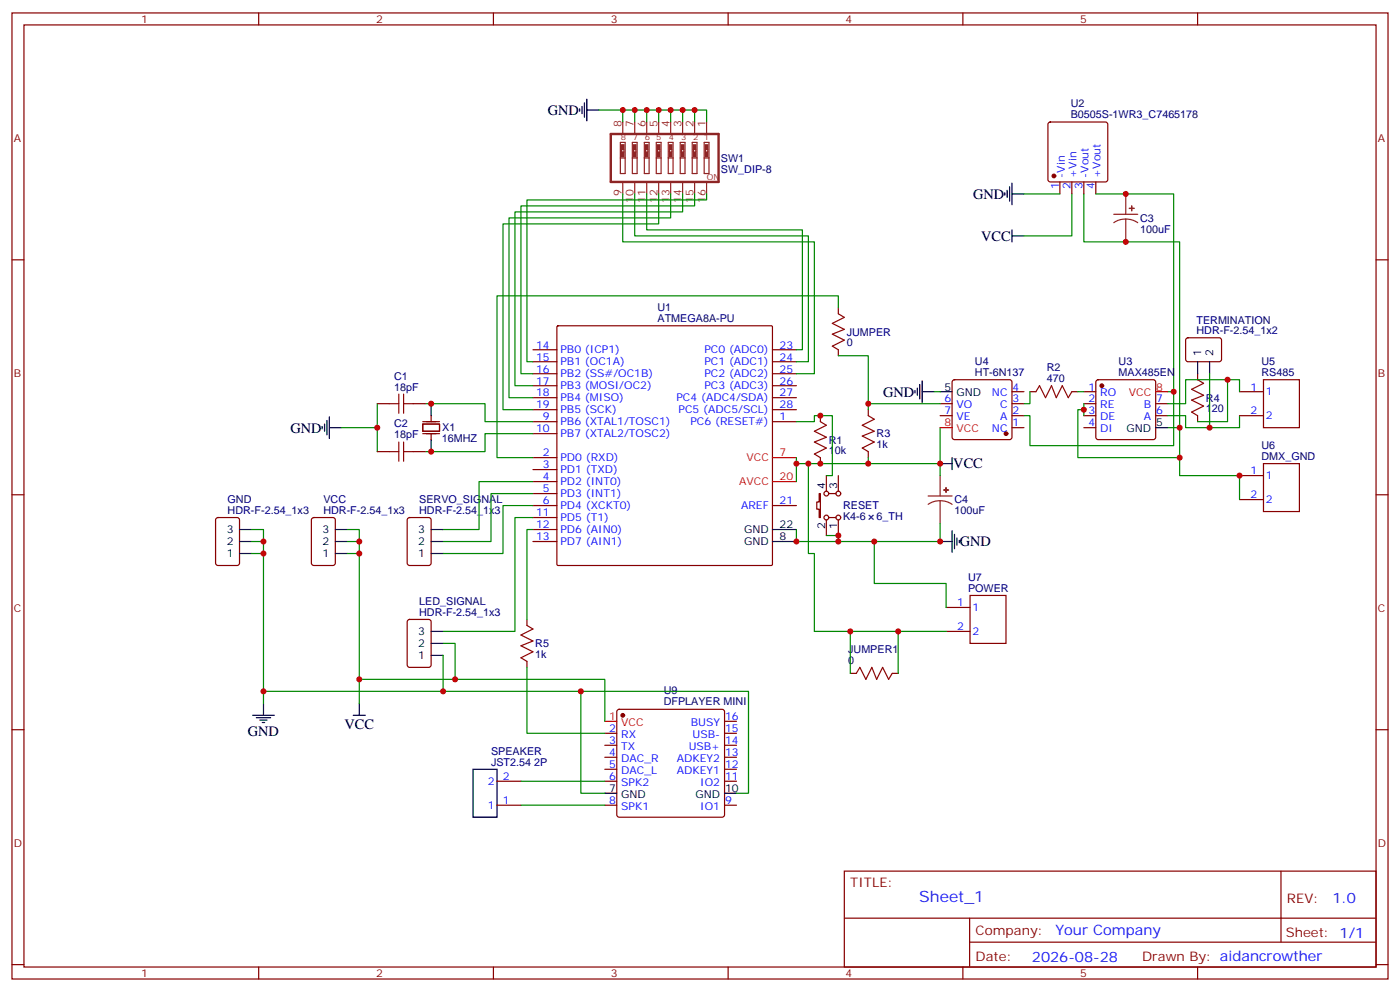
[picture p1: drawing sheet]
<svg xmlns="http://www.w3.org/2000/svg" width="412mm" height="292mm" viewBox="0 0 412 292" stroke-linecap="round" stroke-linejoin="round" font-family="sans-serif">
<g fill="none" stroke="#870000" stroke-width=".35">
<path d="M3.5 3.8h405.4v284.3h-405.4zM7.1 7.3h398.2v277.3h-398.2zM76.2 3.8v3.5M145.3 3.8v3.5M214.5 3.8v3.5M283.6 3.8v3.5M352.8 3.8v3.5M308.9 36.1l.5-.2h16.2l.5 .2 .2 .5v16.2l-.2 .5-.5 .3h-16.2l-.5-.3-.2-.5v-16.2zM312.2 53.6v3.5M315.7 53.6v3.5M319.3 53.6v3.5M322.8 53.6v3.5"/>
<path d="M3.5 76.5h3.6M405.3 76.5h3.6M164.1 96.1l.3-.2h62.8l.3 .2v70l-.1 .3h-63l-.3-.2zM246.9 90.6v1.8M349.5 99.6l.5-.2 9.4 .1 .4 .6v5.9l-.7 .5-9.4-.1-.5-.6v-5.7zM111.1 118.8h3.6M121.7 118.8h3.5M157 102.9h7M157 106.5h7M157 110h7M157 113.5h7M157 117.1h7"/>
<path d="M227.5 102.9h7.1M227.5 106.5h7.1M227.5 110h7.1M227.5 113.5h7.1M227.5 117.1h7.1M246.9 102.9v1.8M276.9 118.8h3.6M280.7 112l.5-.2h16.2l.5 .2 .2 .5v16.2l-.2 .5-.5 .2h-16.2l-.5-.2-.2-.5v-16.2zM298.1 115.3h3.5M298.1 118.8h3.5M303.4 115.3h1.8M315.7 115.3h1.8"/>
<path d="M319.3 115.3h3.5M319.3 118.8h3.5M323 112l.5-.2h16.2l.5 .2 .2 .5v16.2l-.2 .5-.5 .2h-16.2l-.5-.2-.2-.5v-16.2zM340.4 118.8h3.6M352.8 110v1.8M365.1 115.3h7.1M372.2 111.8h10.6v14.1h-10.6zM111.1 132.9h3.6M121.7 132.9h3.5M124.5 124.8h5v2.1h-5zM124.5 124.1h5M124.5 127.6h5"/>
<path d="M127 122.3v1.8M127 127.6v1.8M157 124.1h7M157 134.7h7M157 138.2h7M157 127.6h7M157 120.6h7M227.5 124.1h7.1M227.5 120.6h7.1M241.7 122.3v1.8M241.7 134.7v1.8M243.4 140v4.6"/>
<path d="M246.9 140v4.6M255.8 120.6v1.7M255.8 132.9v1.8M276.9 122.3h3.6M298.1 122.3h3.5M298.1 125.9h3.5M319.3 122.3h3.5M319.3 125.9h3.5M340.4 122.3h3.6M352.8 122.3v1.8M365.1 122.3h7.1M365.1 140h7.1"/>
<path d="M372.2 136.5h10.6v14.1h-10.6zM3.5 145.6h3.6M63.7 152.5l.5-.2h5.6l.7 .5 .1 12.9-.5 .7h-5.9l-.6-.4-.1-13zM92 152.5l.4-.2h5.7l.6 .5 .1 12.9-.5 .7h-5.9l-.6-.4-.1-13zM120.2 152.5l.4-.2h5.7l.6 .5 .1 12.9-.5 .7h-5.9l-.6-.4-.1-13zM157 141.7h7M157 145.3h7M157 148.8h7M157 152.3h7M157 155.9h7M157 159.4h7M227.5 148.8h7.1"/>
<path d="M241.3 145.3h.4v7h-.4v-2.4h-.7v-2.2h.7zM243.4 153v4.6M244.1 145.3h2.1M244.1 152.3h2.1M246.9 153v4.6M365.1 147h7.1M405.3 145.6h3.6M278.7 178.8h7.1M285.8 175.3h10.5v14.1h-10.5zM120.2 182.5l.4-.2h5.7l.6 .4 .1 13-.5 .7h-5.9l-.6-.4-.1-13zM155.2 182.3v1.8M155.2 194.7v1.7"/>
<path d="M250.5 198.2h1.7M262.8 198.2h1.8M278.7 185.8h7.1M3.5 214.8h3.6M178.2 215.8h3.5M178.2 219.4h3.5M181.9 209l.5-.2h30.3l.5 .2 .2 .5v30.3l-.2 .5-.5 .2h-30.3l-.5-.2-.2-.5v-30.3zM213.4 215.8h3.6M213.4 219.4h3.6M213.4 212.3h3.6M405.3 214.8h3.6M146.4 229.9h7.1"/>
<path d="M146.4 237h7.1M178.2 222.9h3.5M178.2 226.4h3.5M178.2 229.9h3.5M178.2 237h3.5M213.4 222.9h3.6M213.4 226.4h3.6M213.4 229.9h3.6M213.4 237h3.6M248.7 256.4h156.6v28.2h-156.6zM377.3 256.4v20.9M248.7 270.2h156.5"/>
<path d="M285.6 277.3h119.6M285.6 270.2v14.2M3.5 283.9h3.6M76.2 284.6v3.5M145.3 284.6v3.5M214.5 284.6v3.5M283.6 284.6v3.5M352.8 284.6v3.5M405.3 283.9h3.6"/>
<circle cx="243.4" cy="152.3" r=".71"/>
<circle cx="243.4" cy="145.3" r=".71"/>
<circle cx="246.9" cy="152.3" r=".71"/>
<circle cx="246.9" cy="145.3" r=".71"/>
</g>
<path d="M340.4 115.3h3.6M227.5 134.7h7.1M276.9 125.9h3.6M227.5 141.7h7.1M178.2 212.3h3.5" fill="none" stroke="#f00" stroke-width=".35"/>
<g fill="none" stroke="#000" stroke-width=".35">
<path d="M170.7 32v.7M171.4 31.3v2.1M172.2 30.3v4.2M172.9 32.4h3.5M172.9 29.2v6.4M296 56.7v.7M296.7 56v2.1M297.4 55v4.2M298.1 57.1h3.5M298.1 53.9v6.4M298.1 67.7v3.5M298.1 69.4h3.5"/>
<path d="M127 118.8v3.5M269.5 114.9v.7M270.2 114.2v2.1M270.9 113.2v4.2M271.6 115.3h3.6M271.6 112.1v6.4M276.9 115.3h3.6M352.8 106.5v3.5M356.3 106.5v3.5M94.9 125.5v.7M95.6 124.8v2.1M96.3 123.8v4.2"/>
<path d="M97 125.9h3.5M97 122.7v6.3M127 129.4v3.5M276.9 136.5h3.6M280.5 134.7v3.5M340.4 125.9h3.6M70.6 159.4h3.5M70.6 155.9h3.5M98.8 159.4h3.5M98.8 155.9h3.5M127 159.4h3.5M127 155.9h3.5"/>
<path d="M227.5 159.4h7.1M227.5 155.9h7.1M276.9 159.4h3.6M280.5 156.2v6.4M281.2 157.3v4.2M281.9 158.3v2.1M282.6 159v.7M70.6 162.9h3.5M98.8 162.9h3.5M127 162.9h3.5M127 185.8h3.5M127 192.9h3.5"/>
<path d="M127 189.4h3.5M74.4 210.5h6.4M75.5 211.2h4.2M76.6 211.9h2.1M77.3 212.7h.7M77.6 207v3.5M104.1 210.5h3.5M105.8 207v3.5M139.3 226.4h7.1v14.1h-7.1zM178.2 233.5h3.5M213.4 233.5h3.6"/>
</g>
<g fill="none" stroke="#008700" stroke-width=".35">
<path d="M176.4 32.4h31.7v3.5M183.4 32.4v3.5M187 32.4v3.5M190.5 32.4v3.5M194 32.4v3.5M197.6 32.4v3.5M201.1 32.4v3.5M204.6 32.4v3.5M183.4 57.1v14.1h56.5v38.8h-5.3M187 57.1v12.3h51.1v37.1h-3.5M190.5 57.1v10.6h45.9v35.2h-1.8M194 57.1v8.8h-45.8v54.7h8.8"/>
<path d="M197.6 57.1v7h-47.7v53h7.1M201.1 57.1v5.3h-49.4v51.1h5.3M204.6 57.1v3.5h-51.1v49.4h3.5M208.1 57.1v1.7h-52.9v47.7h1.8M301.6 57.1h10.6M315.7 57.1v12.3h-14.1M319.3 57.1v14.1h28.2v54.7h-3.5M322.8 57.1h22.9v58.2h-1.7M246.9 90.6v-3.5h-100.5v47.6h10.6M111.1 118.8v14.1M125.2 118.8h17.7v5.3h14.1M246.9 104.7h8.9v14.1h21.1"/>
<path d="M255.8 118.8v1.8M275.2 115.3h1.7M303.4 115.3v3.5h-1.8M317.5 115.3h1.8M319.3 118.8v3.5M345.7 115.3v15.9h-42.3v-8.9h-1.8M356.3 110v15.9M361.6 111.8v12.3h-8.8M365.1 115.3v-3.5h-15.9v7h-5.2M100.5 125.9h10.6M157 127.6h-14.1v5.3h-17.7M234.6 124.1h5.3v-1.8h5.3v17.7h-1.8"/>
<path d="M234.6 136.5v5.2M238.1 136.5v26.4h1.8v22.9h38.8M255.8 134.7v1.8M276.9 125.9v10.6h-42.3v-1.8M276.9 136.5v3.5M319.3 120.6h-1.8v14.1h30v-8.8M344 122.3h5.2v3.6h15.9v-3.6M347.5 134.7v5.3h17.6v7M74.1 155.9h3.5v51.1M74.1 159.4h3.5M102.3 155.9h3.5v51.1M102.3 159.4h3.5"/>
<path d="M157 141.7h-15.9v14.2h-10.6M157 145.3h-12.4v14.1h-14.1M157 148.8h-8.8v14.1h-17.7M157 152.3h-5.3v33.5h-21.2M157 155.9h-1.8v26.4M243.4 157.6h3.5v1.8M257.5 159.4v12.3h21.2v7.1M276.9 154.1v5.3h-42.3v-3.5M74.1 162.9h3.5M102.3 162.9h3.5M105.8 200h72.4v12.3M130.5 192.9v10.6h40.6v30h7.1"/>
<path d="M130.5 189.4h3.6v10.6M155.2 196.4v19.4h23M250.5 185.8v12.4M264.6 185.8v12.4M77.6 203.5h52.9M171.1 203.5h49.4v30h-3.5M153.5 229.9h24.7M153.5 237h24.7"/>
</g>
<g fill="none" stroke="#a10000" stroke-width=".35">
<path d="M246.9 92.4l1.8 1-3.5 1.8 3.5 1.7-3.5 1.5 3.5 1.7-3.5 1.8 1.7 1M114.7 118.8h2.8M117.5 116v5.6M118.9 118.8h2.8M118.9 116v5.6M305.2 115.3l1-1.8 1.8 3.6 1.7-3.6 1.4 3.6 1.8-3.6 1.8 3.6 1-1.8M352.8 111.8l1.7 1-3.5 1.8 3.5 1.7-3.5 1.5 3.5 1.7-3.5 1.8 1.8 1M114.7 132.9h2.8M117.5 130.1v5.6M118.9 130.1v5.6M118.9 132.9h2.8M241.7 124.1l1.7 1.1-3.5 1.7 3.5 1.8-3.5 1.4 3.5 1.8-3.5 1.7 1.8 1.1"/>
<path d="M255.8 122.3l1.7 1.1-3.5 1.8 3.5 1.7-3.5 1.4 3.5 1.8-3.5 1.8 1.8 1M155.2 184.1l1.8 1-3.5 1.8 3.5 1.8-3.5 1.4 3.5 1.7-3.5 1.8 1.7 1.1M252.2 198.2l1.1-1.8 1.8 3.6 1.7-3.6 1.4 3.6 1.8-3.6 1.8 3.6 1-1.8"/>
</g>
<g fill="#870000" stroke="#870000" stroke-width=".35">
<circle cx="310.4" cy="51.8" r=".53"/>
<circle cx="324.6" cy="113.5" r=".53"/>
<circle cx="296.3" cy="127.6" r=".53"/>
<circle cx="183.4" cy="210.5" r=".53"/>
</g>
<g fill="none" stroke="#8c2424" stroke-width=".35">
<path d="M183.4 35.9v3.5M187 35.9v3.5M190.5 35.9v3.5M194 35.9v3.5M197.6 35.9v3.5M201.1 35.9v3.5M204.6 35.9v3.5M208.1 35.9v3.5M182.7 41.9h1.4v9.2h-1.4zM182.7 46.5h1.4M183.1 44v.7M183.4 53.6v3.5"/>
<path d="M183.8 44v.7M186.3 41.9h1.4v9.2h-1.4zM186.3 46.5h1.4M186.6 44v.7M187 53.6v3.5M187.3 44v.7M189.8 41.9h1.4v9.2h-1.4zM189.8 46.5h1.4M190.1 44v.7M190.5 53.6v3.5M190.9 44v.7M193.3 41.9h1.4v9.2h-1.4z"/>
<path d="M193.3 46.5h1.4M193.7 44v.7M194 53.6v3.5M194.4 44v.7M196.8 41.9h1.5v9.2h-1.5zM196.8 46.5h1.5M197.2 44v.7M197.6 53.6v3.5M197.9 44v.7M200.4 41.9h1.4v9.2h-1.4zM200.4 46.5h1.4M200.7 44v.7"/>
<path d="M201.1 53.6v3.5M201.4 44v.7M203.9 41.9h1.4v9.2h-1.4zM203.9 46.5h1.4M204.3 44v.7M204.6 53.6v3.5M205 44v.7M207.4 41.9h1.4v9.2h-1.4zM207.4 46.5h1.4M207.8 44v.7M208.1 53.6v3.5M208.5 44v.7"/>
<path d="M331.6 57.1v6M328.1 63.1h7M331.6 64.5l-1.8 .2-1.7 .8M331.6 64.5l1.9 .2 1.6 .8M331.6 64.5v6.7M276.9 140v6M273.4 146h7.1M276.9 147.4l-1.8 .2-1.7 .8M276.9 147.4l1.9 .2 1.7 .8M276.9 147.4v6.7"/>
</g>
<g fill="#8c2424" stroke="#8c2424" stroke-width=".35">
<path d="M332.7 61.3h1.4z"/>
<path d="M333.3 60.6l.1 1.4z"/>
<path d="M278 144.2l1.4 .1z"/>
<path d="M278.7 143.5v1.4z"/>
<path d="M183.1 44.7h.7v1.4h-.7z"/>
<path d="M183.1 42.6h.7v1.4h-.7z"/>
<path d="M186.6 44.7h.7v1.4h-.7z"/>
<path d="M186.6 42.6h.7v1.4h-.7z"/>
<path d="M190.1 44.7h.8v1.4h-.8z"/>
<path d="M190.1 42.6h.8v1.4h-.8z"/>
<path d="M193.7 44.7h.7v1.4h-.7z"/>
<path d="M193.7 42.6h.7v1.4h-.7z"/>
<path d="M197.2 44.7h.7v1.4h-.7z"/>
<path d="M197.2 42.6h.7v1.4h-.7z"/>
<path d="M200.7 44.7h.7v1.4h-.7z"/>
<path d="M200.7 42.6h.7v1.4h-.7z"/>
<path d="M204.3 44.7h.7v1.4h-.7z"/>
<path d="M204.3 42.6h.7v1.4h-.7z"/>
<path d="M207.8 44.7h.7v1.4h-.7z"/>
<path d="M207.8 42.6h.7v1.4h-.7z"/>
</g>
<path d="M179.9 39.4h31.8v14.2h-31.8z" fill="none" stroke="#8c2424" stroke-width=".71"/>
<g fill="#c00">
<circle cx="127" cy="118.8" r=".88"/>
<circle cx="127" cy="132.9" r=".88"/>
<circle cx="111.1" cy="125.9" r=".88"/>
<circle cx="234.6" cy="136.5" r=".88"/>
<circle cx="241.7" cy="136.5" r=".88"/>
<circle cx="331.6" cy="57.1" r=".88"/>
<circle cx="331.6" cy="71.2" r=".88"/>
<circle cx="255.8" cy="136.5" r=".88"/>
<circle cx="345.7" cy="115.3" r=".88"/>
<circle cx="276.9" cy="136.5" r=".88"/>
<circle cx="234.6" cy="159.4" r=".88"/>
<circle cx="276.9" cy="159.4" r=".88"/>
<circle cx="347.5" cy="125.9" r=".88"/>
<circle cx="319.3" cy="120.6" r=".88"/>
<circle cx="356.3" cy="125.9" r=".88"/>
<circle cx="246.9" cy="159.4" r=".88"/>
<circle cx="361.6" cy="111.8" r=".88"/>
<circle cx="347.5" cy="134.7" r=".88"/>
<circle cx="257.5" cy="159.4" r=".88"/>
<circle cx="238.1" cy="136.5" r=".88"/>
<circle cx="77.6" cy="159.4" r=".88"/>
<circle cx="77.6" cy="162.9" r=".88"/>
<circle cx="105.8" cy="159.4" r=".88"/>
<circle cx="105.8" cy="162.9" r=".88"/>
<circle cx="171.1" cy="203.5" r=".88"/>
<circle cx="183.4" cy="32.4" r=".88"/>
<circle cx="187" cy="32.4" r=".88"/>
<circle cx="190.5" cy="32.4" r=".88"/>
<circle cx="194" cy="32.4" r=".88"/>
<circle cx="197.6" cy="32.4" r=".88"/>
<circle cx="201.1" cy="32.4" r=".88"/>
<circle cx="204.6" cy="32.4" r=".88"/>
<circle cx="77.6" cy="203.5" r=".88"/>
<circle cx="130.5" cy="203.5" r=".88"/>
<circle cx="365.1" cy="140" r=".88"/>
<circle cx="255.8" cy="118.8" r=".88"/>
<circle cx="105.8" cy="200" r=".88"/>
<circle cx="134.1" cy="200" r=".88"/>
<circle cx="250.5" cy="185.8" r=".88"/>
<circle cx="264.6" cy="185.8" r=".88"/>
<circle cx="246.9" cy="157.6" r=".88"/>
<circle cx="241.7" cy="122.3" r=".88"/>
</g>
<text font-size="4.6" fill="#00f" x="270.8" y="265.4">Sheet_1</text>
<g font-size="4.2">
<text x="161.4" y="33.8">GND</text>
<text x="286.6" y="58.5">GND</text>
<text x="289" y="70.8">VCC</text>
<text x="260.2" y="116.7">GND</text>
<text x="85.5" y="127.3">GND</text>
<text x="280.8" y="137.9">VCC</text>
<text x="282.8" y="160.8">GND</text>
<text x="101.5" y="214.5">VCC</text>
<text x="73" y="216.6">GND</text>
</g>
<g font-size="4.2" fill="#00f">
<text x="392.5" y="265.7">1.0</text>
<text x="310.9" y="275.2">Your Company</text>
<text x="304" y="283">2026-08-28</text>
</g>
<g font-size="3.9" fill="#800">
<text x="250.5" y="261">TITLE:</text>
<text x="379.1" y="265.7">REV:</text>
<text x="287.4" y="275.2">Company:</text>
<text x="378.7" y="275.8">Sheet: 1/1</text>
<text x="287.4" y="282.9">Date:</text>
<text x="336.4" y="282.9">Drawn By: aidancrowther</text>
</g>
<g font-size="3.2" fill="#800">
<text x="41.6" y="6.8">1</text>
<text x="110.8" y="6.8">2</text>
<text x="179.9" y="6.8">3</text>
<text x="249.1" y="6.8">4</text>
<text x="318.2" y="6.8">5</text>
<text x="4.1" y="41.9">A</text>
<text x="405.9" y="41.9">A</text>
<text x="4.1" y="111.1">B</text>
<text x="405.9" y="111.1">B</text>
<text x="4.1" y="180.2">C</text>
<text x="405.9" y="180.2">C</text>
<text x="4.1" y="249.3">D</text>
<text x="405.9" y="249.3">D</text>
<text x="41.6" y="287.6">1</text>
<text x="110.8" y="287.6">2</text>
<text x="179.9" y="287.6">3</text>
<text x="249.1" y="287.6">4</text>
<text x="318.2" y="287.6">5</text>
</g>
<g font-size="3.2" fill="#000080">
<text x="315.4" y="34.9">B0505S-1WR3_C7465178</text>
<text x="315.4" y="31.6">U2</text>
<text x="212.4" y="47.7">SW1</text>
<text x="212.4" y="50.8">SW_DIP-8</text>
<text x="335.8" y="65.3">C3</text>
<text x="335.8" y="68.5">100uF</text>
<text x="193.7" y="94.8">ATMEGA8A-PU</text>
<text x="193.7" y="91.6">U1</text>
<text x="352.4" y="95.2">TERMINATION</text>
<text x="249.4" y="102">0</text>
<text x="249.4" y="98.8">JUMPER</text>
<text x="352.4" y="98.4">HDR-F-2.54_1x2</text>
<text x="287.2" y="107.5">U4</text>
<text x="329.5" y="107.5">U3</text>
<text x="371.6" y="107.5">U5</text>
<text x="116.1" y="111.7">C1</text>
<text x="287.2" y="110.7">HT-6N137</text>
<text x="308.3" y="112.5">470</text>
<text x="308.3" y="109.3">R2</text>
<text x="329.5" y="110.7">MAX485EN</text>
<text x="371.6" y="110.7">RS485</text>
<text x="116.1" y="114.9">18pF</text>
<text x="355.2" y="118.2">R4</text>
<text x="116.1" y="125.8">C2</text>
<text x="355.2" y="121.4">120</text>
<text x="116.1" y="129">18pF</text>
<text x="130.2" y="130.2">16MHZ</text>
<text x="130.3" y="127">X1</text>
<text x="244.1" y="130.6">R1</text>
<text x="258.2" y="132">1k</text>
<text x="258.2" y="128.7">R3</text>
<text x="244.1" y="133.7">10k</text>
<text x="371.6" y="135.4">DMX_GND</text>
<text x="371.6" y="132.2">U6</text>
<text x="67" y="148">GND</text>
<text x="95.3" y="148">VCC</text>
<text x="123.5" y="148">SERVO_SIGNAL</text>
<text x="248.4" y="149.9">RESET</text>
<text x="281.2" y="148.2">C4</text>
<text x="67" y="151.3">HDR-F-2.54_1x3</text>
<text x="95.3" y="151.3">HDR-F-2.54_1x3</text>
<text x="123.5" y="151.3">HDR-F-2.54_1x3</text>
<text x="248.4" y="153.1">K4-6</text>
<text x="258.2" y="153.1">6_TH</text>
<text x="281.2" y="151.4">100uF</text>
<text x="285.1" y="171.1">U7</text>
<text x="123.5" y="178">LED_SIGNAL</text>
<text x="285.1" y="174.2">POWER</text>
<text x="123.5" y="181.3">HDR-F-2.54_1x3</text>
<text x="157.7" y="190.5">R5</text>
<text x="157.7" y="193.7">1k</text>
<text x="249.8" y="195.4">0</text>
<text x="249.8" y="192.2">JUMPER1</text>
<text x="195.5" y="207.6">DFPLAYER MINI</text>
<text x="195.5" y="204.4">U9</text>
<text x="144.6" y="225.4">JST2.54 2P</text>
<text x="144.6" y="222.1">SPEAKER</text>
</g>
<g font-size="3.2" fill="#8d2323">
<text x="183.1" y="37.3" transform="rotate(-90 183.1 37.3)">8</text>
<text x="186.6" y="37.3" transform="rotate(-90 186.6 37.3)">7</text>
<text x="190.1" y="37.3" transform="rotate(-90 190.1 37.3)">6</text>
<text x="193.7" y="37.3" transform="rotate(-90 193.7 37.3)">5</text>
<text x="197.2" y="37.3" transform="rotate(-90 197.2 37.3)">4</text>
<text x="200.7" y="37.3" transform="rotate(-90 200.7 37.3)">3</text>
<text x="204.3" y="37.3" transform="rotate(-90 204.3 37.3)">2</text>
<text x="207.8" y="37.3" transform="rotate(-90 207.8 37.3)">1</text>
<text x="183.1" y="57.7" transform="rotate(-90 183.1 57.7)">9</text>
<text x="186.6" y="59.7" transform="rotate(-90 186.6 59.7)">10</text>
<text x="190.1" y="59.7" transform="rotate(-90 190.1 59.7)">11</text>
<text x="193.7" y="59.7" transform="rotate(-90 193.7 59.7)">12</text>
<text x="197.2" y="59.7" transform="rotate(-90 197.2 59.7)">13</text>
<text x="200.7" y="59.7" transform="rotate(-90 200.7 59.7)">14</text>
<text x="204.3" y="59.7" transform="rotate(-90 204.3 59.7)">15</text>
<text x="207.8" y="59.7" transform="rotate(-90 207.8 59.7)">16</text>
</g>
<g font-size="3.2" fill="#00f">
<text x="313.6" y="52.2" transform="rotate(-90 313.6 52.2)">-Vin</text>
<text x="317.1" y="52.2" transform="rotate(-90 317.1 52.2)">+Vin</text>
<text x="320.7" y="52.2" transform="rotate(-90 320.7 52.2)">-Vout</text>
<text x="324.2" y="52.2" transform="rotate(-90 324.2 52.2)">+Vout</text>
<text x="311.9" y="55.7" transform="rotate(-90 311.9 55.7)">1</text>
<text x="315.4" y="55.7" transform="rotate(-90 315.4 55.7)">2</text>
<text x="318.9" y="55.7" transform="rotate(-90 318.9 55.7)">3</text>
<text x="322.4" y="55.7" transform="rotate(-90 322.4 55.7)">4</text>
<text x="157.9" y="102.6">14</text>
<text x="157.9" y="106.1">15</text>
<text x="165.1" y="104">PB0 (ICP1)</text>
<text x="165.1" y="107.5">PB1 (OC1A)</text>
<text x="207.5" y="104">PC0 (ADC0)</text>
<text x="207.5" y="107.5">PC1 (ADC1)</text>
<text x="229.7" y="102.6">23</text>
<text x="229.7" y="106.1">24</text>
<text x="157.9" y="109.6">16</text>
<text x="157.9" y="113.2">17</text>
<text x="165.1" y="111.1">PB2 (SS#/OC1B)</text>
<text x="207.5" y="111.1">PC2 (ADC2)</text>
<text x="229.7" y="109.6">25</text>
<text x="229.7" y="113.2">26</text>
<text x="157.9" y="116.7">18</text>
<text x="165.1" y="114.6">PB3 (MOSI/OC2)</text>
<text x="165.1" y="118.1">PB4 (MISO)</text>
<text x="199.3" y="118.1">PC4 (ADC4/SDA)</text>
<text x="207.5" y="114.6">PC3 (ADC3)</text>
<text x="229.7" y="116.7">27</text>
<text x="278.3" y="118.5">6</text>
<text x="292.2" y="116.7">NC</text>
<text x="298.3" y="118.5">3</text>
<text x="298.3" y="114.9">4</text>
<text x="320.6" y="114.9">1</text>
<text x="320.6" y="118.5">2</text>
<text x="324.1" y="116.7">RO</text>
<text x="340.6" y="118.5">7</text>
<text x="368.4" y="114.9">1</text>
<text x="372.9" y="116.3">1</text>
<text x="157.9" y="120.2">19</text>
<text x="159.9" y="123.8">9</text>
<text x="165.1" y="125.2">PB6 (XTAL1/TOSC1)</text>
<text x="165.1" y="121.6">PB5 (SCK)</text>
<text x="199.9" y="121.6">PC5 (ADC5/SCL)</text>
<text x="203.4" y="125.2">PC6 (RESET#)</text>
<text x="229.7" y="123.8">1</text>
<text x="229.7" y="120.2">28</text>
<text x="278.3" y="122">7</text>
<text x="281.8" y="120.2">VO</text>
<text x="281.8" y="123.8">VE</text>
<text x="294.6" y="120.2">C</text>
<text x="294.6" y="123.8">A</text>
<text x="298.3" y="125.5">1</text>
<text x="298.3" y="122">2</text>
<text x="320.6" y="122">3</text>
<text x="320.6" y="125.5">4</text>
<text x="324.1" y="120.2">RE</text>
<text x="324.1" y="123.8">DE</text>
<text x="336.9" y="120.2">B</text>
<text x="337" y="123.8">A</text>
<text x="340.6" y="122">6</text>
<text x="368.4" y="122">2</text>
<text x="372.9" y="123.4">2</text>
<text x="157.9" y="127.3">10</text>
<text x="165.1" y="128.7">PB7 (XTAL2/TOSC2)</text>
<text x="292.2" y="127.3">NC</text>
<text x="324.1" y="127.3">DI</text>
<text x="159.9" y="134.3">2</text>
<text x="159.9" y="137.9">3</text>
<text x="165.1" y="135.7">PD0 (RXD)</text>
<text x="159.9" y="141.4">4</text>
<text x="165.1" y="139.3">PD1 (TXD)</text>
<text x="165.1" y="142.8">PD2 (INT0)</text>
<text x="368.4" y="139.6">1</text>
<text x="372.9" y="141">1</text>
<text x="159.9" y="144.9">5</text>
<text x="159.9" y="148.4">6</text>
<text x="165.1" y="146.3">PD3 (INT1)</text>
<text x="165.1" y="149.9">PD4 (XCKT0)</text>
<text x="218.3" y="149.9">AREF</text>
<text x="229.7" y="148.4">21</text>
<text x="368.4" y="146.7">2</text>
<text x="372.9" y="148.1">2</text>
<text x="157.9" y="152">11</text>
<text x="157.9" y="155.5">12</text>
<text x="165.1" y="153.4">PD5 (T1)</text>
<text x="157.9" y="159">13</text>
<text x="165.1" y="156.9">PD6 (AIN0)</text>
<text x="165.1" y="160.4">PD7 (AIN1)</text>
<text x="282" y="178.4">1</text>
<text x="286.5" y="179.8">1</text>
<text x="282" y="185.5">2</text>
<text x="286.5" y="186.9">2</text>
<text x="179.5" y="215.5">2</text>
<text x="203.5" y="213.7">BUSY</text>
<text x="213.6" y="215.5">15</text>
<text x="213.6" y="211.9">16</text>
<text x="179.5" y="219">3</text>
<text x="183" y="217.2">RX</text>
<text x="183" y="220.8">TX</text>
<text x="202.9" y="220.8">USB+</text>
<text x="204" y="217.2">USB-</text>
<text x="213.6" y="219">14</text>
<text x="179.5" y="222.5">4</text>
<text x="179.5" y="226.1">5</text>
<text x="183" y="224.3">DAC_R</text>
<text x="183" y="227.8">DAC_L</text>
<text x="199.3" y="227.8">ADKEY1</text>
<text x="199.3" y="224.3">ADKEY2</text>
<text x="213.6" y="226.1">12</text>
<text x="213.6" y="222.5">13</text>
<text x="143.7" y="231">2</text>
<text x="148.2" y="229.6">2</text>
<text x="179.5" y="229.6">6</text>
<text x="183" y="231.4">SPK2</text>
<text x="206.3" y="231.4">IO2</text>
<text x="213.6" y="229.6">11</text>
<text x="143.7" y="238.1">1</text>
<text x="148.2" y="236.6">1</text>
<text x="179.5" y="236.6">8</text>
<text x="183" y="238.4">SPK1</text>
<text x="206.3" y="238.4">IO1</text>
<text x="213.6" y="236.6">9</text>
</g>
<g font-size="3.2">
<text x="353.8" y="104.7" transform="rotate(-90 353.8 104.7)">1</text>
<text x="357.4" y="104.7" transform="rotate(-90 357.4 104.7)">2</text>
<text x="278.3" y="114.9">5</text>
<text x="281.8" y="116.7">GND</text>
<text x="340.6" y="125.5">5</text>
<text x="331.8" y="127.3">GND</text>
<text x="243.1" y="143.9" transform="rotate(-90 243.1 143.9)">4</text>
<text x="246.6" y="143.9" transform="rotate(-90 246.6 143.9)">3</text>
<text x="229.7" y="155.5">22</text>
<text x="243.1" y="155.8" transform="rotate(-90 243.1 155.8)">2</text>
<text x="246.6" y="155.8" transform="rotate(-90 246.6 155.8)">1</text>
<text x="66.8" y="156.9">3</text>
<text x="66.8" y="160.4">2</text>
<text x="95" y="156.9">3</text>
<text x="95" y="160.4">2</text>
<text x="123.2" y="156.9">3</text>
<text x="123.2" y="160.4">2</text>
<text x="219.2" y="160.4">GND</text>
<text x="219.2" y="156.9">GND</text>
<text x="229.7" y="159">8</text>
<text x="66.8" y="164">1</text>
<text x="95" y="164">1</text>
<text x="123.2" y="164">1</text>
<text x="123.2" y="186.9">3</text>
<text x="123.2" y="190.4">2</text>
<text x="123.2" y="194">1</text>
<text x="179.5" y="233.1">7</text>
<text x="213.6" y="233.1">10</text>
<text x="183" y="234.9">GND</text>
<text x="204.8" y="234.9">GND</text>
</g>
<g font-size="3.2" fill="#f00">
<text x="332.5" y="116.7">VCC</text>
<text x="340.6" y="114.9">8</text>
<text x="278.3" y="125.5">8</text>
<text x="281.8" y="127.3">VCC</text>
<text x="219.9" y="135.7">VCC</text>
<text x="229.7" y="134.3">7</text>
<text x="217.7" y="142.8">AVCC</text>
<text x="229.7" y="141.4">20</text>
<text x="179.5" y="211.9">1</text>
<text x="183" y="213.7">VCC</text>
</g>
<g font-size="2.5" fill="#8d2323">
<text x="182.9" y="41.2">8</text>
<text x="186.4" y="41.2">7</text>
<text x="190" y="41.2">6</text>
<text x="193.3" y="41.2">5</text>
<text x="197" y="41.2">4</text>
<text x="200.7" y="41.2">3</text>
<text x="204.2" y="41.2">2</text>
<text x="207.4" y="41.2">1</text>
<text x="208.3" y="52.8">ON</text>
</g>
</svg>
